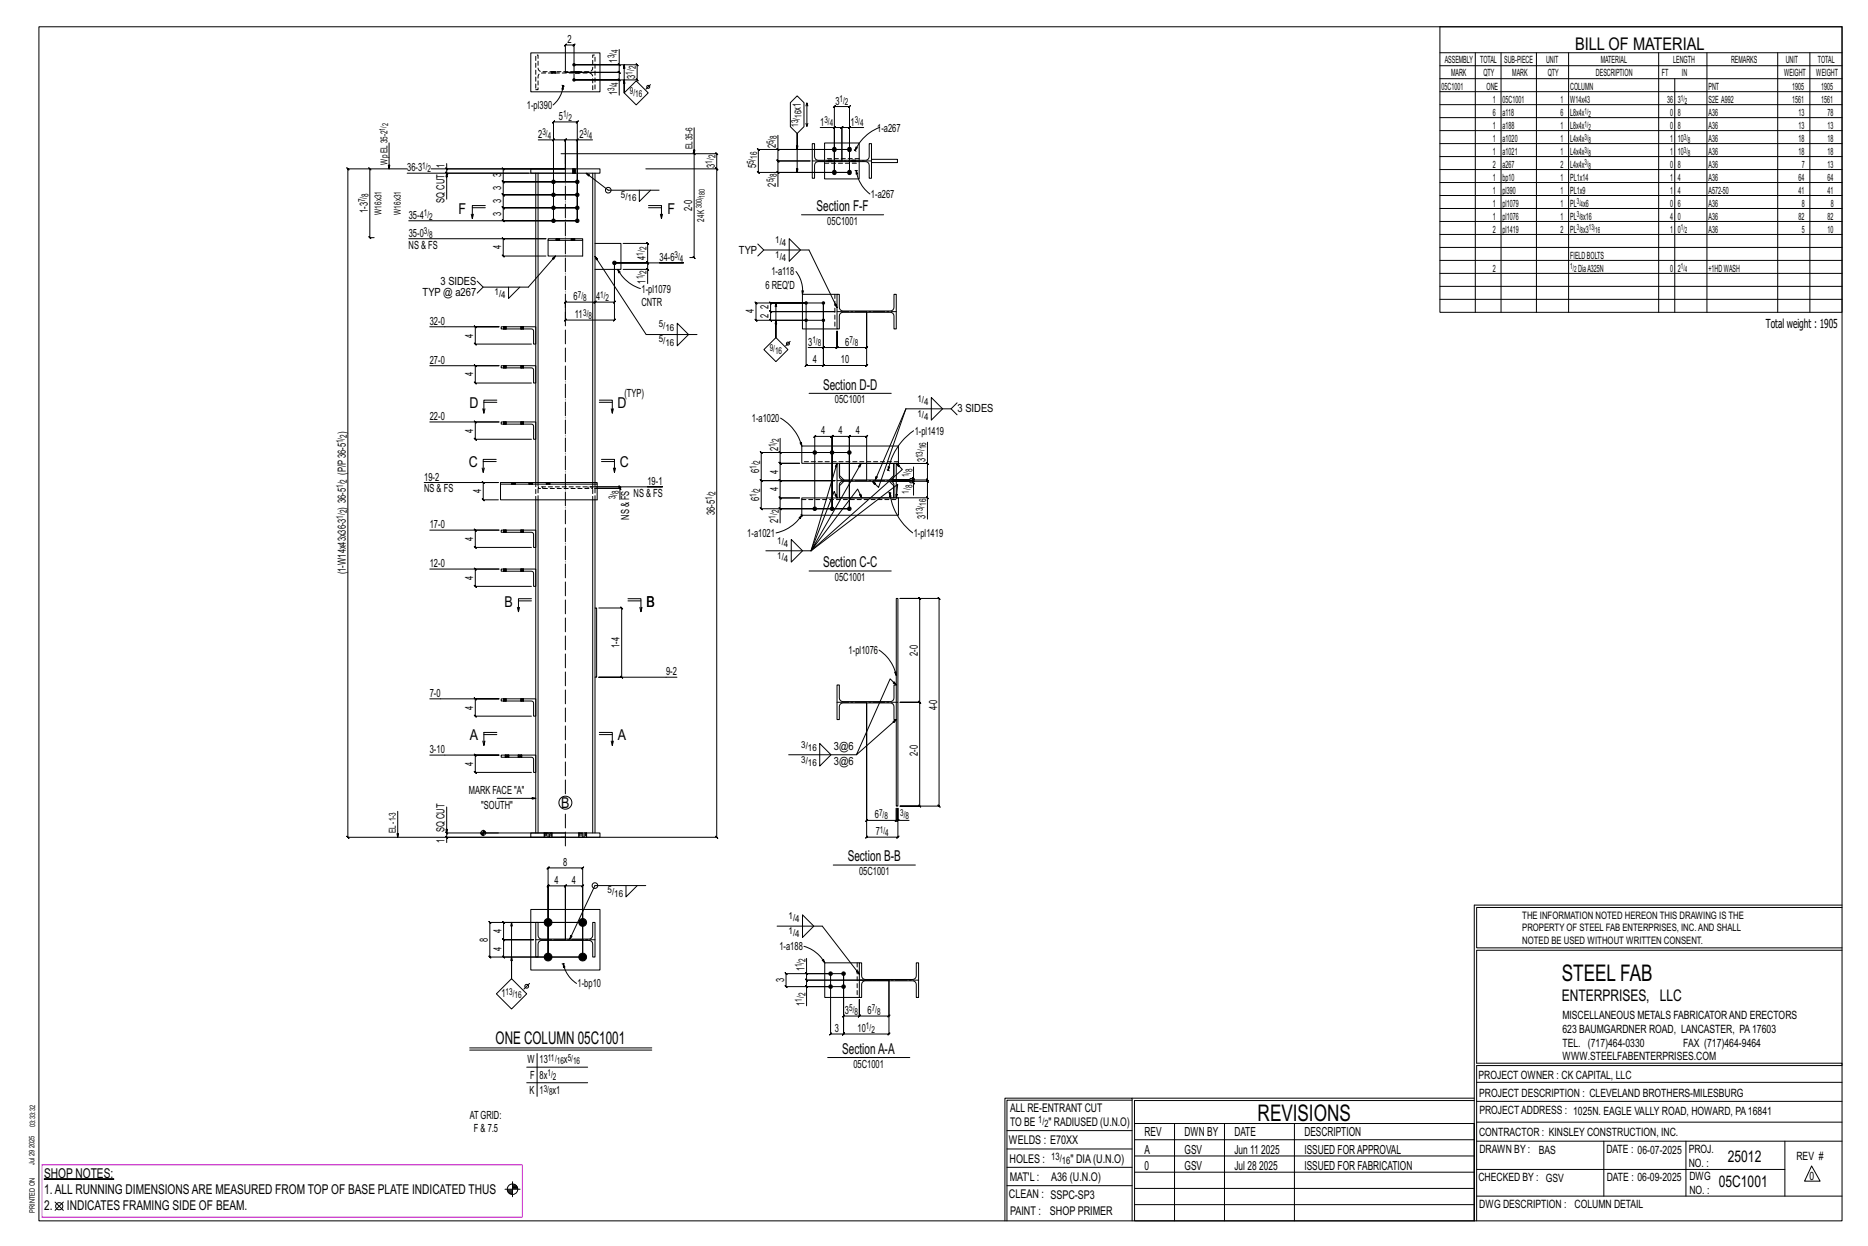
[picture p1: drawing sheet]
<svg xmlns="http://www.w3.org/2000/svg" width="914mm" height="610mm" viewBox="0 0 914 610" stroke-linecap="round" stroke-linejoin="round" font-family="sans-serif">
<g fill="#000" stroke="#000" stroke-width=".49">
<path d="M22 577h34z"/>
<circle cx="281" cy="39" r=".6"/>
<circle cx="281" cy="32" r=".6"/>
<circle cx="409" cy="73" r="1"/>
<circle cx="416" cy="73" r="1"/>
<circle cx="271" cy="95" r=".9"/>
<circle cx="271" cy="89" r=".9"/>
<circle cx="283" cy="89" r=".9"/>
<circle cx="283" cy="95" r=".9"/>
<circle cx="408" cy="84" r="1"/>
<circle cx="416" cy="84" r="1"/>
<circle cx="271" cy="108" r=".9"/>
<circle cx="271" cy="102" r=".9"/>
<circle cx="283" cy="108" r=".9"/>
<circle cx="283" cy="102" r=".9"/>
<circle cx="301" cy="129" r=".9"/>
<circle cx="395" cy="157" r=".6"/>
<circle cx="395" cy="148" r=".6"/>
<circle cx="403" cy="157" r=".6"/>
<circle cx="403" cy="148" r=".6"/>
<circle cx="399" cy="221" r=".9"/>
<circle cx="407" cy="221" r=".9"/>
<circle cx="416" cy="221" r=".9"/>
<circle cx="399" cy="249" r=".9"/>
<circle cx="407" cy="249" r=".9"/>
<circle cx="416" cy="249" r=".9"/>
<circle cx="268" cy="451" r="1.9"/>
<circle cx="285" cy="451" r="1.9"/>
<circle cx="268" cy="468" r="1.9"/>
<circle cx="285" cy="468" r="1.9"/>
<circle cx="407" cy="476" r=".9"/>
<circle cx="413" cy="476" r=".9"/>
<circle cx="407" cy="483" r=".9"/>
<circle cx="413" cy="483" r=".9"/>
</g>
<g fill="none" stroke="#000" stroke-width=".49">
<path d="M19 13h883v584h-883zM705 13h197v140h-197zM260 26h34v19h-34zM270 35h.1M270 36h.1M272 35h.1M272 36h.1M277 35v-13l-1 1 1-1h4l-1 1 1-1v17M277 35h26l1 1-1-1v4M282 35h.1M282 36h.1M283 35h.1"/>
<path d="M283 36h.1M303 31l1 1zM303 39l1 1zM303 24v8h-22h31l-1-1 1 1v7h-1l1 1v-1h-31h22v8M303 32v3l1 1-1-1h-26M306 32v13v-6M705 26h197M705 32h197M705 39h197M722 26v127M735 26v127M752 26v127"/>
<path d="M768 26v127M812 26v127M820 39v114M836 26v127M870 26v127M886 26v127M275 42h1M276 42v2h-1zM276 42a14 14 0 0 1-5 9M276 42h.1M306 45l5-5 6 5-6 6zM318 41l-2 3"/>
<path d="M387 50l3-3 4 3v12l-4 3-3-3zM395 50v2M395 52v-2v12M705 45h197M705 51h197M705 58h197M190 70v13M263 68h8v40v-48h-1l1-1v1h12h-1l1-1v1v48v-40h7M271 68h6l-1 1 1-1v15M271 68l-1 1zM275 75h76h-1l1 1v-1v8M283 68h-6l-1 1 1-1v15"/>
<path d="M283 68l-1 1zM339 75l1 1zM340 63v63h-1l1 1-2-1M380 73l1 1zM381 73v6l-1-1 1 1h16h-16l-1-1 1 1v5M390 73v-8v19M395 60v2v-2M398 70h1v7l2 1h23l1-1v-7h2v17h-2v-7l-1-1h-24l-1 2v6h-1zM401 62h7v22v-32v1l1-1h-1h8l-1 1 1-1v32h-45l1 1-1-1v-11l1 1-1-1h45h-35v-7M404 79v9h17v-9M404 78v-8h17v8M405 78h.1"/>
<path d="M405 79h.1M407 78h.1M407 79h.1M408 62h1l-1 1zM408 62h4v1l1-1h-1v17v-17v1l1-1h-1h4M416 62l-1 1zM417 78h.1M417 79h.1M418 73l1 1M419 74h.1M419 78h.1M419 79h.1"/>
<path d="M419 72h1l-1 2zM423 62h-7v22h-35v7M427 78h12v2h-12M431 62a22 22 0 0 0-12 12M705 64h197M705 70h197M705 77h197M181 82l1 1zM181 83v33l1 1-1-1h2M199 83h-29v-1l1 1h-1v327v-1l1 1h-1h107h-58v2M199 85h60M211 83h66"/>
<path d="M218 82l1 1zM219 80v3h58M219 83v2l-1-1 1 1h58M219 85v12M260 83h34v2h-34zM262 85v151M263 85v151M277 83h-31v-1l1 1h-1v6v-1l1 1h-1h37h-37v-1l1 1h-1v6l1 1-1-1h37h-37l1 1-1-1v7v-1l1 1h-1h37h-37v-1l1 1h-1v6l1 1-1-1h37h-83M280 83h.1M280 85h.1M282 83h.1M282 85h.1"/>
<path d="M287 85l11 8h25M290 85v151M291 85v151M313 93v6l5-6M316 83h35l-1-1 1 1v327l-1-1 1 1h-76M350 82l1 1zM380 84l1 1zM419 83h.1M419 83l1 2h-1zM419 83a17 17 0 0 0 7 12M419 83l1 1M705 83h197"/>
<path d="M705 89h197M705 96h197M200 117h67h-21v-1l1 1h-1v8l1 1-1-1h21M231 105v2M231 102h7M238 101h-7v6l1-2M268 117h17v1h-17zM268 118v7h17v-7M291 119h13v13h-13M305 119h12l1 1-1-1v10v-1l1 1h-1h-16h16v-1l1 1h-1v3M317 101h7v6l-1-2M317 102h7"/>
<path d="M324 105v2M371 119l3 3h22l14 28M386 117l6 5-6 6zM392 105h41M705 102h197M705 108h197M705 115h197M272 125l-13 15h-23l-2-2M291 125l25 39h25M301 129v28v-1l-1 1h1h-24v-1l-1 1h1v-9h-1l1-1v1h14l1-1-1 1 1-1-1 1h10h-1l1-1v1v-19h34h-12M302 132l2 1h-1zM302 132a19 19 0 0 0 11 9"/>
<path d="M305 132h12v7M317 131l1 1zM374 122l-3 3M390 133a15 15 0 0 1 3 11M705 121h197M705 127h197M705 134h197M210 160h34h-11l-1-1 1 1v8h-1l1 1v-1h27M236 140l-2 3M245 160h17v8h-1v-6v-1h-16zM247 160h.1M248 160h.1"/>
<path d="M249 140v6l5-6M255 160h.1M256 160h.1M332 158l5 6-5 5zM380 148v17v-8M393 142v2zM395 157h-18h1l-1-1v1v-5l1 1-1-1h32h-32l1 1-1-1v-4l1 1-1-1h18v31h-1l1-1v1h8l1-1-1 1v-31h-33l1 1-1-1v9v-1l1 1h-1h33M410 144h1v7l2 1h24l1-2v-6h1v17h-1l-1-7-1-1h-24l-1 2v6h-1zM410 144h-17v17h17M705 140h197M705 146h197M210 179h34h-11l-1-1 1 1v8h-1l1 1v-1h27"/>
<path d="M245 179h17v8h-1v-6v-1h-16zM247 161h.1M247 179h.1M247 180h.1M248 161h.1M248 179h.1M248 180h.1M255 161h.1M255 179h.1M255 180h.1M256 161h.1M256 179h.1"/>
<path d="M256 180h.1M380 165l6 6-6 6-6-6zM387 167l-2 2M396 170h7v-22v31l1-1-1 1h21l1-1-1 1v-27v18h1l-1 1v-1h-14l-1 1 1-1v-8v8l-1 1 1-1h-7M403 170v1l1-1zM237 197h6M243 196h-6v6l-1-2M293 196h7v6v-2M293 197h7M396 192h40M456 194l5 6-5 6zM468 197l-2 3h-23"/>
<path d="M210 206h34h-11h-1l1 1v-1v9l-1-1 1 1h27M237 200v2M245 206h17v9h-1v-6v-1l-16-1zM247 206h.1M247 207v1M248 206h.1M248 207v1M255 206h.1M255 207v1M256 206h.1M256 207v1M299 200l1 2"/>
<path d="M382 214v7h34h-43h-1l1 1v-1v14h-1l1 1v-1h36h-36h-1l1 1v-1v14l-1-1 1 1h43h-34v7M382 205a22 22 0 0 1 10 13M392 217v-1v2zM392 218h48v9h-1l3 3-45 39 13-42v1h-1l1-1h-18zM443 200l-15 35M443 200l-13 38-3-3M447 211a30 30 0 0 0-12 19M454 216v11h-15M466 200l2 3M208 236h36h-7h-1l1 1v-1v9l-1-1 1 1h7M236 229l1 2v-2M237 226h6"/>
<path d="M243 225h-6v6M245 236h47v1h-47zM245 237v8h47v-8M250 236h.1M250 237h.1M252 236h.1M252 237h.1M259 236h.1M259 237h.1M261 236h.1M261 237h.1M267 236h.1"/>
<path d="M267 237h.1M269 236h.1M269 237h.1M289 238h35h-7M291 239h12v5M291 238h12l1 1-1-1v1M294 225h7v6v-2M294 226h7M300 229l1 2M303 238l1 1zM381 221l1 1zM382 221v6l-1-1 1 1h9h-9l-1-1 1 1v8h-1l1 1v-1h27h-27h-1l1 1v-1v9l-1-1 1 1h9h-9l-1-1 1 1v5"/>
<path d="M411 227h27M413 235l-2-2v-6h26v6l-2 2M413 235l-2 3v6h26v-6l-2-3M421 227l-24 42 23-30 2 5M424 235v-21l1-1-1 1h-8v-1l-1 1h1v35v-35v-1l-1 1h1h-9l1-1-1 1v35v-35l1-1-1 1h-8v-1l-1 1h1v35M434 230h1M435 228h1l-1 2zM435 230h.1M447 236l1 1zM447 234l1 1zM447 234v1l1 1-1-1h-7h7l1 1-1-1v1M453 226l1 1z"/>
<path d="M454 227v8l-1-1 1 1h-17h8l1-1h1v-6M210 259h34h-11h-1l1 1v-1v9l-1-1 1 1h27M245 259h17v9h-1v-7v-1h-16zM247 259h.1M248 259h.1M255 259h.1M256 259h.1M262 245v163M263 245v163M290 245v163M291 245v52M381 248l1 1z"/>
<path d="M391 253l1-1v2zM392 252h.1M392 244h18v-17h1v7l2 1h24l1-2v-6h1v17h1v8h-48zM392 252a20 20 0 0 1-12 9M392 252l1 1M411 244v-7l1-1h25l1 1v7h1v-2v2v-7l-42 32M435 241h1M436 241v2h-1zM436 241a29 29 0 0 0 11 20M436 241h.1M438 244h-28l-2-4-11 29M439 244h15v10"/>
<path d="M447 242v-6h-1l-1-1h-8h17h-1l1 1v-1v9M453 243l1 1zM210 278h34h-11h-1l1 1v-1v9l-1-1 1 1h27M245 278h17v9h-1v-6v-1l-16-1zM247 260h.1M247 278h.1M247 279h.1M248 260h.1M248 278h.1M248 279h.1M255 260h.1M255 278h.1"/>
<path d="M255 279h.1M256 260h.1M256 278h.1M256 279h.1M375 269h22M387 264l6 5-6 6zM396 279h40M253 297l1 2v-2M254 294h6M260 293h-6v6M291 297h1v34h-1zM293 297h11l1 1-1-1v34l1 1-1-1h-11h38"/>
<path d="M307 293h7v6v-2M307 294h7M313 297l1 2M439 293h1v101h-1zM441 293h19l-1-1 1 1v101h-1l1 1v-1h-19h9l1 1-1-1v-50h1l-1-1v1h-9h9h1l-1-1v1v-51h1l-1-1v1zM430 318a20 20 0 0 1 9 12M291 331v77M410 335v17h1v-6l1-2h24l1 1 1 7h1l-2 1h1l1-1-20 17 17-37 3 3-2-1h1l1 1h-1l-1 7-1 1h-24l-1-2v-6zM438 329h1v1zM210 342h34h-11l-1-1 1 1v8h-1l1 1v-1h27M237 359h6M243 358h-6v7v-2"/>
<path d="M245 342h17v8h-1v-6v-1h-16zM247 342h.1M247 343h.1M248 342h.1M248 343h.1M255 342h.1M255 343h.1M256 342h.1M256 343h.1M293 358h7v7v-2M293 359h7M210 369h34h-11h-1l1 1v-1v9l-1-1 1 1h27"/>
<path d="M236 363l1 2M245 369h17v9h-1v-6v-1l-16-1zM247 369h.1M247 370h.1M249 369h.1M249 370h.1M254 369h.1M254 370h.1M255 369h.1M255 370h.1M299 363l1 2M386 369h33"/>
<path d="M401 364l6 5-6 6zM195 397v13M219 395v13M243 391h19M218 409l1 1zM235 408h9M235 408h2M236 408h1M236 409h1M237 406v3M237 407h1M237 407h.1"/>
<path d="M237 406h.1M260 408h34v2h-34zM266 408h.1M266 410h.1M270 408h.1M270 410h.1M277 408h-58l-1-1 1 1v2M283 408h.1M283 410h.1M287 408h.1M287 410h.1M439 402l1-1z"/>
<path d="M440 401h-1l-1 1 1-1v-6v6l-1 1 1-1h-15h1l-1 1v-1v-57v66l1-1-1 1h16h-1l1-1v1v-15v6h5M306 433v6l6-6M316 433h-25l-12 26M408 423h40M239 451l1 1v-1v17h-1l1 1v-1h45v-35h1l-1 1v-1h-8l-1 1 1-1v27v-27l-1 1 1-1h-9h1l-1 1v-1v35v-43l1-1-1 1h17l1-1-1 1v43h-38v1l-1-1h1v-8l-1-1 1 1h14h-14l-1-1 1 1v-9v1l-1-1h1h38h-45zM250 451v28v-11M260 445h34v30h-34zM262 451h1l1 7 1 1h24l1-1v-7h1v17h-1v-7l-2-1h-24l-1 2v6h-1zM380 453h23l18 24M393 448l5 5-5 6zM722 443v154M722 443h180"/>
<path d="M902 444h-179v20h179M275 472h1M276 472l1 1h-1zM276 472a15 15 0 0 0 6 9M276 472h.1M394 463a17 17 0 0 1 10 8M394 476l1 1zM395 469v7h12v30h-1l1-1v1h6h-1l1-1v1v-30v30h-1l1-1v1h22l1-1-1 1v-26h-40l-1-1 1 1v-4M402 470l1-1 1 2zM421 471h1v7l2 1h23l2-2v-6h1v17h-1l-1-7-1-1h-24l-1 2v6h-1zM421 471h-17v17h17M902 465h-179v55h179v1h-179v76"/>
<path d="M243 486l7-7 8 7-8 8zM259 481l-3 3M394 482l1 1zM395 483v-3l-1-1 1 1h40v17h1l-1 1v-1h-14l-1 1 1-1v-8v8l-1 1 1-1h-8l-1 1 1-1v-21h-28h-1l1 1v-1v7l-1-1 1 1h28M407 483h-12v9M230 513h89M230 514h89M263 515v21M405 517h40M258 522h30M258 530h30M554 538h-61v59"/>
<path d="M554 537h168M722 538h-167v13M723 539h179M723 530h179M493 553h61M555 550h167v47h-167zM555 558h167M575 550v47M599 550v47M634 550v47M723 549h179M723 558h179"/>
<path d="M785 558v27M825 558v27M874 558v27M251 578v8M251 580h1M493 571h61M493 562h61M555 573h167M555 566h167M723 572h151M887 570l4 8h-8zM27 588l4 4"/>
<path d="M31 588l-4 4M247 582h8M248 582h3M248 583h3M249 583h2M249 584h2M251 581h2M251 580h2M492 597v-60h62v60M493 580h61M555 589h167M555 581h167"/>
<path d="M723 585h179"/>
<circle cx="317" cy="43" r=".7"/>
<circle cx="298" cy="93" r="1.4"/>
<circle cx="386" cy="168" r=".7"/>
<circle cx="277" cy="393" r="3"/>
<circle cx="237" cy="408" r="1.2"/>
<circle cx="291" cy="433" r="1.4"/>
<circle cx="258" cy="483" r=".9"/>
<circle cx="29" cy="590" r="1.8"/>
<circle cx="251" cy="582" r="2.6"/>
</g>
<path d="M21 570h235v26h-235z" fill="none" stroke="#f0f" stroke-width=".5"/>
<g fill="none" stroke="#000" stroke-width=".49" stroke-dasharray="2 1.4">
<path d="M262 27h1l1 7 1 1h24l1-2v-6h1v17h-1v-7l-2-1h-24l-1 2v6h-1zM270 35h.1M270 35v1M270 36h.1M270 36v-1M271 35v1zM271 36v-1M271 36l1-1M271 35h.1M272 36v-1M272 36h.1M282 35h.1"/>
<path d="M282 35v1M282 36h.1M282 36v-1M282 35l1 1zM283 36v-1M283 35h.1M283 36h.1M404 80h17M405 78h.1M405 78v1M405 79h.1M406 79v-1"/>
<path d="M406 78v1zM406 79l1-1M406 78h1M407 79v-1M407 79h.1M417 78h.1M417 78v1M417 79h.1M417 79v-1M418 78v1zM418 79v-1M418 79l1-1"/>
<path d="M418 78h.1M419 79v-1M419 79h.1M421 78h-17M280 83h.1M280 83v2M280 85h.1M281 85v-2M281 83v2zM281 83h.1M281 85l1-2M282 85v-2"/>
<path d="M282 85h.1M272 117v1zM272 117h.1M273 117l-1 1M273 118v-1l-1 1M273 117v1M274 117v1M280 117v1zM280 117h.1M280 117v1M280 118v-1v1M281 117v1"/>
<path d="M247 160v1M247 160h.1M247 160v1zM248 160v1M248 160h.1M255 160v1M255 160h.1M256 160v1zM256 160l-1 1M256 160v1M256 160h.1M409 144v17"/>
<path d="M247 179v1M247 179h.1M247 179v1zM247 180h.1M247 161h.1M248 179v1M248 179h.1M248 180h.1M248 180v-1M248 161h.1M248 161v-1M255 179v1"/>
<path d="M255 179h.1M256 179v1zM256 179l-1 1M256 180h-1M256 161h-1M256 179v1M256 179h.1M256 180h.1M256 180v-1M256 161h.1M256 161v-1M247 206v1"/>
<path d="M247 206h.1M247 206v2M247 206v2zM247 208h.1M248 206v2M248 206h.1M248 208h.1M248 207v-1M255 206v1M255 206h.1M255 206v2M256 206v2z"/>
<path d="M256 206l-1 2M256 208h-1M256 206v2M256 206h.1M256 208h.1M256 207v-1M250 236h1M250 236v1M251 237h-1M251 237v-1M251 236v1zM251 237l1-1"/>
<path d="M251 236h1M252 237v-1M252 237h.1M259 236h.1M259 236v1M259 237h.1M259 237v-1M259 236l1 1zM260 237v-1M260 236h.1M260 237l1-1M261 237v-1"/>
<path d="M261 237h.1M262 236v9M264 238h26v1h-26zM266 239v-1M267 236h.1M267 236v1M267 237h.1M268 237v-1M268 236v1zM268 237l1-1M268 236h1M269 237v-1"/>
<path d="M269 237h.1M288 238v1M290 236v9M440 226h-48M247 259v1M247 259h.1M247 259v1zM248 259v1M248 259h.1M255 259v1M255 259h.1M256 259v1z"/>
<path d="M256 259l-1 1M256 259v1M256 259h.1M263 245v-9M291 245v-9M392 244h48M247 278v1M247 278h.1M247 278v1zM247 279h.1M247 260h.1M248 278v1"/>
<path d="M248 278h.1M248 279h.1M248 279v-1M248 260h.1M248 260v-1M255 278v1M255 278h.1M256 278v1zM256 278l-1 1M256 279h-1M256 260h-1M256 278v1"/>
<path d="M256 278h.1M256 279h.1M256 279v-1M256 260h.1M256 260v-1M247 342v1M247 342h.1M247 342v1zM247 343h.1M248 342v1M248 342h.1M248 343h.1"/>
<path d="M248 343v-1M255 342v1M255 342h.1M256 342v1zM256 342l-1 1M256 343h-1M256 342v1M256 342h.1M256 343h.1M256 343v-1M247 369v1M247 369h.1"/>
<path d="M248 369l-1 1M248 369l1 1zM248 369v1M248 370h.1M249 369v1M249 369h.1M249 370h.1M249 370v-1M254 369v1M254 369h.1M255 369v1zM255 369l-1 1"/>
<path d="M255 370h-1M255 369v1M255 369h.1M255 370h.1M255 370v-1M266 408v2M266 408h1M267 408l-1 2M268 408h-1v2M268 408h1v2h-1zM268 408v2h-1M268 410h.1"/>
<path d="M269 408h1v2h-1M270 408v2M270 408h.1M270 410h.1M270 410v-2M283 408v2M283 408h.1M284 408h-1v2M284 408v2h-1M285 408h1v2h-1zM285 408h-1v2M285 410h-1"/>
<path d="M286 408h1v2h-1M287 408v2M287 408h.1M287 410h.1M287 410v-2M420 471v17"/>
</g>
<path d="M277 388v-312M277 414v-17" fill="none" stroke="#000" stroke-width=".49" stroke-dasharray="6.8 1 0 1"/>
<path d="M398 79h29M410 152h29M410 235h29M410 344h30M262 460h29M421 480h29" fill="none" stroke="#000" stroke-width=".49" stroke-dasharray="5.8 1 1 1"/>
<g font-size="11.2">
<text x="764" y="480">STEEL FAB</text>
<text x="616" y="548">REVISIONS</text>
</g>
<g font-size="8.6">
<text x="771" y="24">BILL OF MATERIAL</text>
<text x="243" y="511">ONE COLUMN 05C1001</text>
</g>
<g font-size="7.9">
<text x="765" y="490">ENTERPRISES, LLC</text>
<text x="846" y="569">25012</text>
<text x="841" y="581">05C1001</text>
</g>
<g font-size="7.3">
<text x="225" y="104">F</text>
<text x="327" y="104">F</text>
<text x="400" y="103">Section F-F</text>
<text x="403" y="191">Section D-D</text>
<text x="230" y="200">D</text>
<text x="302" y="200">D</text>
<text x="229" y="229">C</text>
<text x="303" y="229">C</text>
<text x="403" y="278">Section C-C</text>
<text x="247" y="297">B</text>
<text x="317" y="297">B</text>
<text x="230" y="362">A</text>
<text x="303" y="362">A</text>
<text x="275" y="395">B</text>
<text x="415" y="421">Section B-B</text>
<text x="412" y="516">SectionA-A</text>
</g>
<g font-size="6.6">
<text x="22" y="576">SHOP NOTES:</text>
<text x="22" y="584">1.ALL RUNNING DIMENSIONSARE MEASURED FROM TOP OF BASE PLATE INDICATED THUS</text>
<text x="22" y="592">2.</text>
<text x="33" y="592">INDICATES FRAMING SIDE OF BEAM.</text>
</g>
<g font-size="6.1">
<text x="864" y="161">Total weight : 1905</text>
<text x="560" y="556">REV</text>
<text x="580" y="556">DWN BY</text>
<text x="604" y="556">DATE</text>
<text x="639" y="556">DESCRIPTION</text>
<text x="560" y="564">A</text>
<text x="580" y="564">GSV</text>
<text x="604" y="564">Jun 11</text>
<text x="617" y="564">2025</text>
<text x="639" y="564">ISSUED FORAPPROVAL</text>
<text x="560" y="572">0</text>
<text x="580" y="572">GSV</text>
<text x="604" y="572">Jul 28</text>
<text x="616" y="572">2025</text>
<text x="639" y="572">ISSUED FOR FABRICATION</text>
</g>
<g font-size="5.9">
<text x="494" y="560">WELDS : E70XX</text>
<text x="494" y="569">HOLES :</text>
<text x="524" y="569">&quot; DIA(U.N.O)</text>
<text x="494" y="578">MAT'L :</text>
<text x="515" y="578">A36 (U.N.O)</text>
<text x="494" y="586">CLEAN : SSPC-SP3</text>
<text x="495" y="595">PAINT :</text>
<text x="514" y="595">SHOP PRIMER</text>
</g>
<g font-size="5.8">
<text x="494" y="544">ALL RE-ENTRANT CUT</text>
<text x="494" y="551">TO BE</text>
<text x="513" y="551">&quot; RADIUSED (U.N.O)</text>
</g>
<g font-size="5.6">
<text x="765" y="499">MISCELLANEOUS METALS FABRICATORAND ERECTORS</text>
<text x="765" y="505">623 BAUMGARDNER ROAD, LANCASTER, PA17603</text>
<text x="765" y="512">TEL. (717)464-0330</text>
<text x="824" y="512">FAX (717)464-9464</text>
<text x="765" y="519">WWW.STEELFABENTERPRISES.COM</text>
<text x="724" y="528">PROJECT OWNER : CK CAPITAL, LLC</text>
<text x="724" y="537">PROJECT DESCRIPTION : CLEVELAND BROTHERS-MILESBURG</text>
<text x="724" y="545">PROJECTADDRESS : 1025N. EAGLE VALLY ROAD, HOWARD, PA16841</text>
<text x="724" y="556">CONTRACTOR : KINSLEY CONSTRUCTION, INC.</text>
<text x="724" y="564">DRAWN BY :</text>
<text x="753" y="564">BAS</text>
<text x="786" y="564">DATE : 06-07-2025</text>
<text x="827" y="564">PROJ.</text>
<text x="879" y="568">REV #</text>
<text x="827" y="571">NO. :</text>
<text x="724" y="578">CHECKED BY : GSV</text>
<text x="787" y="578">DATE : 06-09-2025</text>
<text x="827" y="578">DWG</text>
<text x="886" y="578">0</text>
<text x="827" y="584">NO. :</text>
<text x="724" y="591">DWG DESCRIPTION : COLUMN DETAIL</text>
</g>
<g font-size="5.5">
<text x="278" y="21">2</text>
<text x="302" y="31" transform="rotate(-90 302 31)">1</text>
<text x="311" y="39" transform="rotate(-90 311 39)">3</text>
<text x="302" y="47" transform="rotate(-90 302 47)">1</text>
<text x="258" y="53">1-pl390</text>
<text x="409" y="51">3</text>
<text x="274" y="59">5</text>
<text x="392" y="54" transform="rotate(-90 392 54)">x1</text>
<text x="401" y="61">1</text>
<text x="416" y="61">1</text>
<text x="429" y="64">1-a267</text>
<text x="263" y="67">2</text>
<text x="284" y="67">2</text>
<text x="380" y="73" transform="rotate(-90 380 73)">2</text>
<text x="199" y="84">36-3</text>
<text x="218" y="82" transform="rotate(-90 218 82)">1</text>
<text x="350" y="82" transform="rotate(-90 350 82)">3</text>
<text x="370" y="82" transform="rotate(-90 370 82)">5</text>
<text x="245" y="87" transform="rotate(-90 245 87)">3</text>
<text x="245" y="93" transform="rotate(-90 245 93)">3</text>
<text x="380" y="91" transform="rotate(-90 380 91)">2</text>
<text x="218" y="99" transform="rotate(-90 218 99)">SQ CUT</text>
<text x="245" y="100" transform="rotate(-90 245 100)">3</text>
<text x="426" y="97">1-a267</text>
<text x="180" y="104" transform="rotate(-90 180 104)">1-3</text>
<text x="200" y="107">35-4</text>
<text x="245" y="106" transform="rotate(-90 245 106)">3</text>
<text x="339" y="103" transform="rotate(-90 339 103)">2-0</text>
<text x="405" y="110">05C1001</text>
<text x="200" y="116">35-0</text>
<text x="200" y="122">NS &amp; FS</text>
<text x="245" y="122" transform="rotate(-90 245 122)">4</text>
<text x="362" y="124">TYP</text>
<text x="316" y="127" transform="rotate(-90 316 127)">4</text>
<text x="323" y="128">34-6</text>
<text x="378" y="135">1-a118</text>
<text x="216" y="139">3 SIDES</text>
<text x="314" y="143">1-pl1079</text>
<text x="316" y="139" transform="rotate(-90 316 139)">1</text>
<text x="375" y="141">6 REQ'D</text>
<text x="207" y="145">TYP @ a267</text>
<text x="281" y="147">6</text>
<text x="292" y="147">4</text>
<text x="314" y="150">CNTR</text>
<text x="281" y="156">11</text>
<text x="369" y="153" transform="rotate(-90 369 153)">4</text>
<text x="376" y="156" transform="rotate(-90 376 156)">2</text>
<text x="376" y="151" transform="rotate(-90 376 151)">2</text>
<text x="210" y="159">32-0</text>
<text x="232" y="165" transform="rotate(-90 232 165)">4</text>
<text x="396" y="169">3</text>
<text x="414" y="169">6</text>
<text x="210" y="178">27-0</text>
<text x="398" y="178">4</text>
<text x="412" y="178">10</text>
<text x="232" y="184" transform="rotate(-90 232 184)">4</text>
<text x="306" y="194">(TYP)</text>
<text x="409" y="197">05C1001</text>
<text x="469" y="202">3 SIDES</text>
<text x="210" y="205">22-0</text>
<text x="368" y="206">1-a1020</text>
<text x="169" y="212" transform="rotate(-90 169 212)">)</text>
<text x="232" y="212" transform="rotate(-90 232 212)">4</text>
<text x="402" y="213">4</text>
<text x="411" y="213">4</text>
<text x="419" y="213">4</text>
<text x="448" y="213">1-pl1419</text>
<text x="381" y="221" transform="rotate(-90 381 221)">2</text>
<text x="453" y="226" transform="rotate(-90 453 226)">3</text>
<text x="169" y="232" transform="rotate(-90 169 232)">(P/P36-5</text>
<text x="372" y="231" transform="rotate(-90 372 231)">6</text>
<text x="381" y="232" transform="rotate(-90 381 232)">4</text>
<text x="208" y="235">19-2</text>
<text x="317" y="237">19-1</text>
<text x="208" y="241">NS &amp; FS</text>
<text x="236" y="241" transform="rotate(-90 236 241)">4</text>
<text x="310" y="243">NS &amp; FS</text>
<text x="372" y="245" transform="rotate(-90 372 245)">6</text>
<text x="381" y="240" transform="rotate(-90 381 240)">4</text>
<text x="169" y="249" transform="rotate(-90 169 249)">) 36-5</text>
<text x="350" y="252" transform="rotate(-90 350 252)">36-5</text>
<text x="308" y="254" transform="rotate(-90 308 254)">NS &amp; FS</text>
<text x="381" y="256" transform="rotate(-90 381 256)">2</text>
<text x="453" y="254" transform="rotate(-90 453 254)">3</text>
<text x="210" y="258">17-0</text>
<text x="366" y="263">1-a1021</text>
<text x="447" y="263">1-pl1419</text>
<text x="232" y="265" transform="rotate(-90 232 265)">4</text>
<text x="169" y="281" transform="rotate(-90 169 281)">(1-W14x43x36-3</text>
<text x="210" y="277">12-0</text>
<text x="232" y="284" transform="rotate(-90 232 284)">4</text>
<text x="409" y="284">05C1001</text>
<text x="303" y="317" transform="rotate(-90 303 317)">1-4</text>
<text x="415" y="320">1-pl1076</text>
<text x="449" y="321" transform="rotate(-90 449 321)">2-0</text>
<text x="326" y="330">9-2</text>
<text x="210" y="341">7-0</text>
<text x="232" y="347" transform="rotate(-90 232 347)">4</text>
<text x="459" y="348" transform="rotate(-90 459 348)">4-0</text>
<text x="210" y="368">3-10</text>
<text x="408" y="367">3@6</text>
<text x="449" y="370" transform="rotate(-90 449 370)">2-0</text>
<text x="232" y="375" transform="rotate(-90 232 375)">4</text>
<text x="408" y="374">3@6</text>
<text x="230" y="389">MARK FACE &quot;A&quot;</text>
<text x="236" y="396">&quot;SOUTH&quot;</text>
<text x="428" y="400">6</text>
<text x="218" y="407" transform="rotate(-90 218 407)">SQ CUT</text>
<text x="218" y="412" transform="rotate(-90 218 412)">1</text>
<text x="429" y="409">7</text>
<text x="276" y="424">8</text>
<text x="420" y="428">05C1001</text>
<text x="272" y="432">4</text>
<text x="280" y="432">4</text>
<text x="239" y="461" transform="rotate(-90 239 461)">8</text>
<text x="246" y="457" transform="rotate(-90 246 457)">4</text>
<text x="246" y="465" transform="rotate(-90 246 465)">4</text>
<text x="382" y="465">1-a188</text>
<text x="394" y="475" transform="rotate(-90 394 475)">1</text>
<text x="283" y="483">1-bp10</text>
<text x="384" y="481" transform="rotate(-90 384 481)">3</text>
<text x="245" y="488">1</text>
<text x="394" y="492" transform="rotate(-90 394 492)">1</text>
<text x="414" y="496">3</text>
<text x="425" y="496">6</text>
<text x="409" y="505">3</text>
<text x="420" y="505">10</text>
<text x="258" y="520">W</text>
<text x="264" y="520">13</text>
<text x="276" y="520">x</text>
<text x="259" y="528">F</text>
<text x="264" y="528">8x</text>
<text x="418" y="522">05C1001</text>
<text x="259" y="535">K</text>
<text x="264" y="535">1</text>
<text x="271" y="535">x1</text>
<text x="230" y="548">AT GRID:</text>
<text x="232" y="554">F &amp; 7.5</text>
</g>
<g font-size="5">
<text x="745" y="450">THE INFORMATION NOTED HEREON THIS DRAWING IS THE</text>
<text x="745" y="456">PROPERTY OF STEEL FAB ENTERPRISES, INC.AND SHALL</text>
<text x="745" y="462">NOTED BE USED WITHOUT WRITTEN CONSENT.</text>
<text x="508" y="550">1/</text>
<text x="511" y="551">2</text>
<text x="515" y="568">13/</text>
<text x="520" y="570">16</text>
</g>
<g font-size="4.9">
<text x="707" y="31">ASSEMBLY</text>
<text x="725" y="31">TOTAL</text>
<text x="736" y="31">SUB-PIECE</text>
<text x="757" y="31">UNIT</text>
<text x="784" y="31">MATERIAL</text>
<text x="819" y="31">LENGTH</text>
<text x="847" y="31">REMARKS</text>
<text x="874" y="31">UNIT</text>
<text x="890" y="31">TOTAL</text>
<text x="710" y="37">MARK</text>
<text x="726" y="37">QTY</text>
<text x="740" y="37">MARK</text>
<text x="758" y="37">QTY</text>
<text x="781" y="37">DESCRIPTION</text>
<text x="814" y="37">FT</text>
<text x="823" y="37">IN</text>
<text x="873" y="37">WEIGHT</text>
<text x="889" y="37">WEIGHT</text>
<text x="706" y="44">05C1001</text>
<text x="728" y="44">ONE</text>
<text x="769" y="44">COLUMN</text>
<text x="836" y="44">PNT</text>
<text x="877" y="44">1905</text>
<text x="891" y="44">1905</text>
<text x="731" y="50">1</text>
<text x="736" y="50">05C1001</text>
<text x="764" y="50">1</text>
<text x="769" y="50">W14x43</text>
<text x="816" y="50">36</text>
<text x="821" y="50">3</text>
<text x="836" y="50">S2E A992</text>
<text x="877" y="50">1561</text>
<text x="891" y="50">1561</text>
<text x="731" y="57">6</text>
<text x="736" y="57">a118</text>
<text x="764" y="57">6</text>
<text x="769" y="57">L8x4x</text>
<text x="818" y="57">0</text>
<text x="821" y="57">8</text>
<text x="836" y="57">A36</text>
<text x="880" y="57">13</text>
<text x="895" y="57">78</text>
<text x="731" y="63">1</text>
<text x="736" y="63">a188</text>
<text x="764" y="63">1</text>
<text x="769" y="63">L8x4x</text>
<text x="818" y="63">0</text>
<text x="821" y="63">8</text>
<text x="836" y="63">A36</text>
<text x="880" y="63">13</text>
<text x="895" y="63">13</text>
<text x="731" y="69">1</text>
<text x="736" y="69">a1020</text>
<text x="764" y="69">1</text>
<text x="769" y="69">L4x4x</text>
<text x="818" y="69">1</text>
<text x="821" y="69">10</text>
<text x="836" y="69">A36</text>
<text x="880" y="69">18</text>
<text x="895" y="69">18</text>
<text x="731" y="76">1</text>
<text x="736" y="76">a1021</text>
<text x="764" y="76">1</text>
<text x="769" y="76">L4x4x</text>
<text x="818" y="76">1</text>
<text x="821" y="76">10</text>
<text x="836" y="76">A36</text>
<text x="880" y="76">18</text>
<text x="895" y="76">18</text>
<text x="731" y="82">2</text>
<text x="736" y="82">a267</text>
<text x="764" y="82">2</text>
<text x="769" y="82">L4x4x</text>
<text x="818" y="82">0</text>
<text x="821" y="82">8</text>
<text x="836" y="82">A36</text>
<text x="882" y="82">7</text>
<text x="895" y="82">13</text>
<text x="731" y="88">1</text>
<text x="736" y="88">bp10</text>
<text x="764" y="88">1</text>
<text x="769" y="88">PL1x14</text>
<text x="818" y="88">1</text>
<text x="821" y="88">4</text>
<text x="836" y="88">A36</text>
<text x="880" y="88">64</text>
<text x="895" y="88">64</text>
<text x="731" y="95">1</text>
<text x="736" y="95">pl390</text>
<text x="764" y="95">1</text>
<text x="769" y="95">PL1x9</text>
<text x="818" y="95">1</text>
<text x="821" y="95">4</text>
<text x="836" y="95">A572-50</text>
<text x="880" y="95">41</text>
<text x="895" y="95">41</text>
<text x="731" y="101">1</text>
<text x="736" y="101">pl1079</text>
<text x="764" y="101">1</text>
<text x="769" y="101">PL x6</text>
<text x="818" y="101">0</text>
<text x="821" y="101">6</text>
<text x="836" y="101">A36</text>
<text x="882" y="101">8</text>
<text x="896" y="101">8</text>
<text x="731" y="107">1</text>
<text x="736" y="107">pl1076</text>
<text x="764" y="107">1</text>
<text x="769" y="107">PL x16</text>
<text x="818" y="107">4</text>
<text x="821" y="107">0</text>
<text x="836" y="107">A36</text>
<text x="880" y="107">82</text>
<text x="895" y="107">82</text>
<text x="731" y="114">2</text>
<text x="736" y="114">pl1419</text>
<text x="764" y="114">2</text>
<text x="769" y="114">PL x3</text>
<text x="818" y="114">1</text>
<text x="821" y="114">0</text>
<text x="836" y="114">A36</text>
<text x="882" y="114">5</text>
<text x="895" y="114">10</text>
<text x="769" y="127">FIELDBOLTS</text>
<text x="731" y="133">2</text>
<text x="772" y="133">DiaA325N</text>
<text x="818" y="133">0</text>
<text x="821" y="133">2</text>
<text x="836" y="133">+1HDWASH</text>
</g>
<g font-size="4.7">
<text x="301" y="29" transform="rotate(-90 301 29)">3/</text>
<text x="303" y="26" transform="rotate(-90 303 26)">4</text>
<text x="311" y="34" transform="rotate(-90 311 34)">2</text>
<text x="303" y="42" transform="rotate(-90 303 42)">4</text>
<text x="310" y="37" transform="rotate(-90 310 37)">1/</text>
<text x="301" y="45" transform="rotate(-90 301 45)">3/</text>
<text x="308" y="46">9/</text>
<text x="311" y="48">16</text>
<text x="411" y="50">1/</text>
<text x="414" y="52">2</text>
<text x="276" y="57">1/</text>
<text x="278" y="59">2</text>
<text x="392" y="58" transform="rotate(-90 392 58)">16</text>
<text x="391" y="62" transform="rotate(-90 391 62)">13/</text>
<text x="404" y="60">3/</text>
<text x="406" y="62">4</text>
<text x="418" y="60">3/</text>
<text x="421" y="62">4</text>
<text x="266" y="66">3/</text>
<text x="268" y="68">4</text>
<text x="286" y="66">3/</text>
<text x="288" y="68">4</text>
<text x="379" y="71" transform="rotate(-90 379 71)">5/</text>
<text x="380" y="68" transform="rotate(-90 380 68)">8</text>
<text x="339" y="73" transform="rotate(-90 339 73)">EL35-6</text>
<text x="350" y="77" transform="rotate(-90 350 77)">2</text>
<text x="371" y="78" transform="rotate(-90 371 78)">16</text>
<text x="190" y="80" transform="rotate(-90 190 80)">Wp EL35-2</text>
<text x="207" y="82">1/</text>
<text x="349" y="80" transform="rotate(-90 349 80)">1/</text>
<text x="369" y="80" transform="rotate(-90 369 80)">5/</text>
<text x="209" y="84">2</text>
<text x="379" y="89" transform="rotate(-90 379 89)">5/</text>
<text x="380" y="87" transform="rotate(-90 380 87)">8</text>
<text x="179" y="99" transform="rotate(-90 179 99)">7/</text>
<text x="180" y="96" transform="rotate(-90 180 96)">8</text>
<text x="304" y="97">5/</text>
<text x="307" y="99">16</text>
<text x="187" y="105" transform="rotate(-90 187 105)">W16x31</text>
<text x="196" y="105" transform="rotate(-90 196 105)">W16x31</text>
<text x="207" y="106">1/</text>
<text x="210" y="107">2</text>
<text x="345" y="108" transform="rotate(-90 345 108)">24K</text>
<text x="207" y="115">3/</text>
<text x="210" y="116">8</text>
<text x="379" y="119">1/</text>
<text x="315" y="125" transform="rotate(-90 315 125)">1/</text>
<text x="316" y="122" transform="rotate(-90 316 122)">2</text>
<text x="383" y="120">4</text>
<text x="330" y="126">3/</text>
<text x="333" y="128">4</text>
<text x="379" y="126">1/</text>
<text x="383" y="128">4</text>
<text x="315" y="137" transform="rotate(-90 315 137)">1/</text>
<text x="316" y="134" transform="rotate(-90 316 134)">2</text>
<text x="242" y="144">1/</text>
<text x="245" y="146">4</text>
<text x="283" y="146">7/</text>
<text x="285" y="147">8</text>
<text x="294" y="146">1/</text>
<text x="296" y="147">2</text>
<text x="285" y="154">3/</text>
<text x="288" y="156">8</text>
<text x="323" y="160">5/</text>
<text x="326" y="162">16</text>
<text x="323" y="168">5/</text>
<text x="398" y="168">1/</text>
<text x="416" y="168">7/</text>
<text x="326" y="169">16</text>
<text x="377" y="172">9/</text>
<text x="379" y="173">16</text>
<text x="400" y="169">8</text>
<text x="418" y="169">8</text>
<text x="449" y="197">1/</text>
<text x="449" y="204">1/</text>
<text x="452" y="198">4</text>
<text x="452" y="206">4</text>
<text x="170" y="214" transform="rotate(-90 170 214)">2</text>
<text x="168" y="217" transform="rotate(-90 168 217)">1/</text>
<text x="380" y="219" transform="rotate(-90 380 219)">1/</text>
<text x="381" y="216" transform="rotate(-90 381 216)">2</text>
<text x="453" y="220" transform="rotate(-90 453 220)">16</text>
<text x="372" y="227" transform="rotate(-90 372 227)">2</text>
<text x="452" y="224" transform="rotate(-90 452 224)">13/</text>
<text x="370" y="229" transform="rotate(-90 370 229)">1/</text>
<text x="445" y="234" transform="rotate(-90 445 234)">1/</text>
<text x="447" y="231" transform="rotate(-90 447 231)">8</text>
<text x="168" y="239" transform="rotate(-90 168 239)">1/</text>
<text x="170" y="236" transform="rotate(-90 170 236)">2</text>
<text x="447" y="239" transform="rotate(-90 447 239)">8</text>
<text x="301" y="244" transform="rotate(-90 301 244)">3/</text>
<text x="303" y="242" transform="rotate(-90 303 242)">8</text>
<text x="349" y="245" transform="rotate(-90 349 245)">1/</text>
<text x="350" y="242" transform="rotate(-90 350 242)">2</text>
<text x="370" y="243" transform="rotate(-90 370 243)">1/</text>
<text x="372" y="241" transform="rotate(-90 372 241)">2</text>
<text x="445" y="242" transform="rotate(-90 445 242)">1/</text>
<text x="170" y="251" transform="rotate(-90 170 251)">2</text>
<text x="381" y="251" transform="rotate(-90 381 251)">2</text>
<text x="452" y="252" transform="rotate(-90 452 252)">13/</text>
<text x="453" y="248" transform="rotate(-90 453 248)">16</text>
<text x="168" y="254" transform="rotate(-90 168 254)">1/</text>
<text x="380" y="254" transform="rotate(-90 380 254)">1/</text>
<text x="381" y="266">1/</text>
<text x="384" y="268">4</text>
<text x="381" y="273">1/</text>
<text x="384" y="275">4</text>
<text x="392" y="366">3/</text>
<text x="396" y="367">16</text>
<text x="392" y="373">3/</text>
<text x="396" y="375">16</text>
<text x="430" y="399">7/</text>
<text x="433" y="401">8</text>
<text x="441" y="399">3/</text>
<text x="443" y="401">8</text>
<text x="194" y="408" transform="rotate(-90 194 408)">EL-1-3</text>
<text x="431" y="407">1/</text>
<text x="433" y="409">4</text>
<text x="297" y="437">5/</text>
<text x="301" y="439">16</text>
<text x="386" y="450">1/</text>
<text x="389" y="451">4</text>
<text x="386" y="457">1/</text>
<text x="389" y="459">4</text>
<text x="393" y="473" transform="rotate(-90 393 473)">1/</text>
<text x="394" y="471" transform="rotate(-90 394 471)">2</text>
<text x="248" y="487">13/</text>
<text x="252" y="488">16</text>
<text x="393" y="490" transform="rotate(-90 393 490)">1/</text>
<text x="394" y="487" transform="rotate(-90 394 487)">2</text>
<text x="416" y="495">5/</text>
<text x="418" y="497">8</text>
<text x="427" y="495">7/</text>
<text x="429" y="497">8</text>
<text x="424" y="504">1/</text>
<text x="427" y="505">2</text>
<text x="268" y="519">11/</text>
<text x="273" y="521">16</text>
<text x="278" y="519">5/</text>
<text x="281" y="521">16</text>
<text x="268" y="527">1/</text>
<text x="271" y="528">2</text>
<text x="266" y="534">3/</text>
<text x="269" y="536">8</text>
</g>
<g font-size="4.2">
<text x="823" y="49">1/</text>
<text x="825" y="51">2</text>
<text x="776" y="56">1/</text>
<text x="778" y="57">2</text>
<text x="776" y="62">1/</text>
<text x="778" y="63">2</text>
<text x="776" y="68">3/</text>
<text x="778" y="70">8</text>
<text x="824" y="68">3/</text>
<text x="826" y="70">8</text>
<text x="776" y="75">3/</text>
<text x="778" y="76">8</text>
<text x="824" y="75">3/</text>
<text x="826" y="76">8</text>
<text x="776" y="81">3/</text>
<text x="778" y="82">8</text>
<text x="772" y="100">3/</text>
<text x="774" y="101">4</text>
<text x="772" y="106">3/</text>
<text x="774" y="108">8</text>
<text x="772" y="113">3/</text>
<text x="778" y="113">13/</text>
<text x="823" y="113">1/</text>
<text x="774" y="114">8</text>
<text x="781" y="114">16</text>
<text x="825" y="114">2</text>
<text x="769" y="132">1/</text>
<text x="823" y="132">1/</text>
<text x="770" y="133">2</text>
<text x="825" y="133">4</text>
</g>
<g font-size="4">
<text x="189" y="64" transform="rotate(-90 189 64)">1/</text>
<text x="190" y="62" transform="rotate(-90 190 62)">2</text>
<text x="344" y="102" transform="rotate(-90 344 102)">300/</text>
<text x="345" y="97" transform="rotate(-90 345 97)">180</text>
</g>
<g font-size="3.7">
<text x="17" y="551" transform="rotate(-90 17 551)">03:33:32</text>
<text x="17" y="562" transform="rotate(-90 17 562)">2025</text>
<text x="17" y="570" transform="rotate(-90 17 570)">Jul 29</text>
<text x="17" y="593" transform="rotate(-90 17 593)">PRINTED ON</text>
</g>
</svg>
